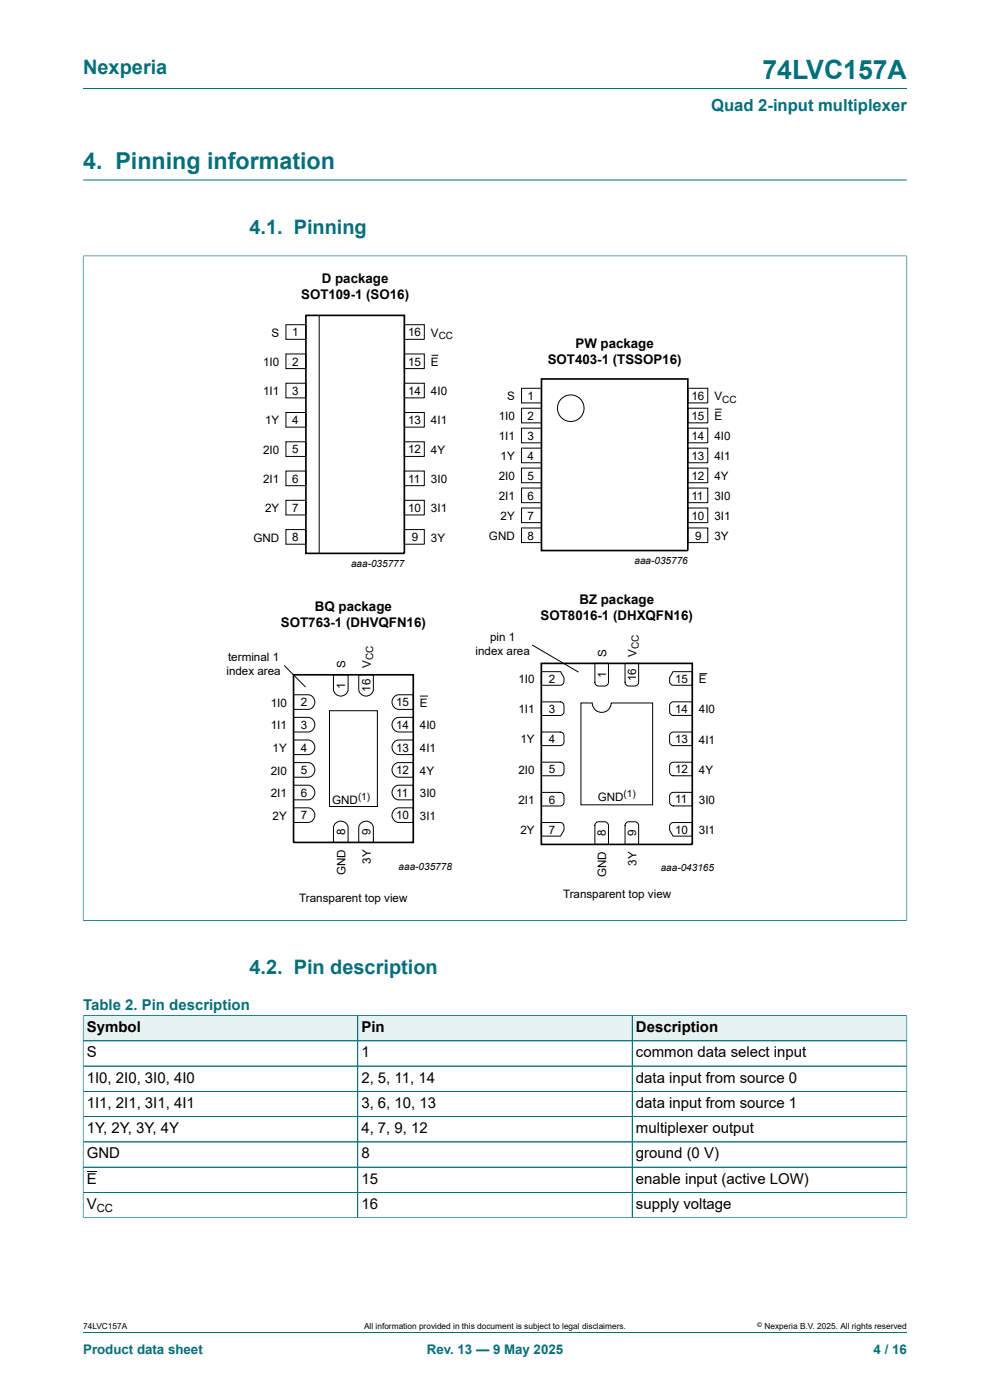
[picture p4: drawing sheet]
<svg xmlns="http://www.w3.org/2000/svg" width="210mm" height="297mm" viewBox="0 0 210 297" stroke-linecap="round" stroke-linejoin="round" font-family="sans-serif">
<path d="M17.6 18.8h174.8M17.6 38.2h174.8M17.6 54.3h174.8M17.6 54.2v141.1M192.4 54.2v141.1M17.6 195.3h174.8" fill="none" stroke="#036f7b" stroke-width=".21"/>
<g fill="none" stroke="#000" stroke-width=".21">
<path d="M60.7 68.9h4.2v3.1h-4.2zM60.7 75.1h4.2v3.1h-4.2zM67.7 66.9v50.6M85.8 68.9h4.2v3.1h-4.2zM85.8 75.1h4.2v3.1h-4.2zM91.5 75.4h1.5M60.7 81.3h4.2v3.1h-4.2zM60.7 87.5h4.2v3.1h-4.2zM60.7 93.7h4.2v3.1h-4.2zM60.7 99.9h4.2v3.1h-4.2zM85.8 93.7h4.2v3.1h-4.2zM85.8 99.9h4.2v3.1h-4.2z"/>
<path d="M85.8 81.3h4.2v3.1h-4.2zM85.8 87.5h4.2v3.1h-4.2zM110.6 82.4h4.3v3.1h-4.3zM110.6 86.6h4.3v3.1h-4.3zM110.6 90.8h4.3v3.1h-4.3zM110.6 95.1h4.3v3.1h-4.3zM110.6 99.3h4.3v3.1h-4.3zM145.9 99.3h4.2v3.1h-4.2zM145.9 90.8h4.2v3.1h-4.2zM145.9 95.1h4.2v3.1h-4.2zM145.9 82.4h4.2v3.1h-4.2zM145.9 86.6h4.2v3.1h-4.2z"/>
<path d="M151.7 86.8h1.4M60.7 106.1h4.2v3.1h-4.2zM60.7 112.3h4.2v3.2h-4.2zM85.8 106.1h4.2v3.1h-4.2zM85.8 112.3h4.2v3.2h-4.2zM110.6 103.5h4.3v3.1h-4.3zM110.6 107.8h4.3v3.1h-4.3zM110.6 112h4.3v3.1h-4.3zM145.9 107.8h4.2v3.1h-4.2zM145.9 112h4.2v3.1h-4.2zM145.9 103.5h4.2v3.1h-4.2zM112.9 136.8l9.8 5.8"/>
<path d="M60.3 141.2l4.5 4.6M62.3 157h3.1a1.56 1.56 0 0 1 1.4 1.5 1.56 1.56 0 0 1-1.4 1.6h-3.1zM62.3 152.2h3.1a1.56 1.56 0 0 1 1.4 1.5 1.56 1.56 0 0 1-1.4 1.6h-3.1zM62.3 147.4h3.1a1.56 1.56 0 0 1 1.4 1.5 1.56 1.56 0 0 1-1.4 1.6h-3.1zM69.9 150.8h10.1v20.3h-10.1zM70.7 143.2h3.1v3.1a1.56 1.56 0 0 1-1.5 1.4 1.56 1.56 0 0 1-1.6-1.4zM76.1 143.2h3.1v3.1a1.56 1.56 0 0 1-1.6 1.4 1.56 1.56 0 0 1-1.5-1.4zM83.7 157.3l.9-.3h3.1v3.1h-3.1a1.57 1.57 0 0 1-1.4-1.1 1.57 1.57 0 0 1 .5-1.7zM83.7 152.5l.9-.3h3.1v3.1h-3.1a1.57 1.57 0 0 1-1.4-1.1 1.57 1.57 0 0 1 .5-1.7zM83.7 147.7l.9-.3h3.1v3.1h-3.1a1.57 1.57 0 0 1-1.4-1.1 1.57 1.57 0 0 1 .5-1.7zM89.1 147.7h1.7M114.8 148.9h4a.79 .79 0 0 1 .8 .8v1.3a.81 .81 0 0 1-.8 .8h-4z"/>
<path d="M114.8 142.5h4.1l.7 1.3a1.38 1.38 0 0 1-.3 1.4l-.5 .2h-4zM114.8 155.3h4a.79 .79 0 0 1 .8 .8v1.3a.81 .81 0 0 1-.8 .8h-4zM123.2 149.1h2.4a2 2 0 0 0 2 2 2 2 0 0 0 2-2h8.8v21.6h-15.2zM126.2 140.7h2.9v4a.82 .82 0 0 1-.8 .8h-1.3a.79 .79 0 0 1-.8-.8zM132.6 140.7h2.9v4a.82 .82 0 0 1-.8 .8h-1.3a.8 .8 0 0 1-.8-.8zM142.2 149.2l.6-.3h4v2.9h-4a.8 .8 0 0 1-.8-.8zM142.2 155.6l.6-.3h4v2.9h-4a.8 .8 0 0 1-.8-.8zM142.8 142.5h4v2.9h-4a.81 .81 0 0 1-.8-.8v-.8zM148.3 142.9h1.7M62.3 171.4h3.1a1.56 1.56 0 0 1 1.4 1.5 1.56 1.56 0 0 1-1.4 1.6h-3.1zM62.3 166.6h3.1a1.56 1.56 0 0 1 1.4 1.5 1.56 1.56 0 0 1-1.4 1.6h-3.1zM62.3 161.8h3.1a1.56 1.56 0 0 1 1.4 1.5 1.56 1.56 0 0 1-1.4 1.6h-3.1z"/>
<path d="M71.1 174.8a1.57 1.57 0 0 1 1.6-.5 1.57 1.57 0 0 1 1.1 1.3v3.1h-3.1v-3.1zM76.4 174.8a1.57 1.57 0 0 1 1.7-.5 1.57 1.57 0 0 1 1.1 1.3v3.1h-3.1v-3.1zM83.7 171.7l.9-.3h3.1v3.1h-3.1a1.57 1.57 0 0 1-1.4-1.1 1.57 1.57 0 0 1 .5-1.7zM83.7 166.9l.9-.3h3.1v3.1h-3.1a1.57 1.57 0 0 1-1.4-1.1 1.57 1.57 0 0 1 .5-1.7zM83.7 162.1l.9-.3h3.1v3.1h-3.1a1.57 1.57 0 0 1-1.4-1.1 1.57 1.57 0 0 1 .5-1.7zM114.8 168.1h4a.79 .79 0 0 1 .8 .8v1.3a.81 .81 0 0 1-.8 .8h-4zM114.8 161.7h4a.79 .79 0 0 1 .8 .8v1.3a.81 .81 0 0 1-.8 .8h-4zM114.8 174.5h4a.8 .8 0 0 1 .8 .8v.8l-.7 1.3h-4.1zM126.5 174.5l1.8-.2a.81 .81 0 0 1 .8 .8v4h-2.9v-4.1zM132.9 174.5l1.8-.2a.81 .81 0 0 1 .8 .8v4h-2.9v-4.1zM142.2 162l.6-.3h4v2.9h-4a.8 .8 0 0 1-.8-.8zM142.2 168.4l.6-.3h4v2.9h-4a.8 .8 0 0 1-.8-.8z"/>
<path d="M142.4 174.6l.4-.1h4v2.9h-4l-.8-1.3a1.39 1.39 0 0 1 .4-1.5z"/>
<circle cx="121.1" cy="86.6" r="2.82"/>
</g>
<path d="M64.9 66.9h20.9v50.5h-20.9zM114.9 80.4h31v36.4h-31zM62.3 143.2h25.4v35.5h-25.4zM114.8 140.7h32v38.4h-32z" fill="none" stroke="#000" stroke-width=".35"/>
<path d="M50.2 55.8h49.4v67h-49.4zM100.2 69.6h59.6v53.3h-59.6zM45.9 125.7h51.7v67.4h-51.7zM98.1 124.9h66v68.3h-66z" fill="none" stroke="#fefefe" stroke-width=".21"/>
<path d="M17.7 215.5h58.1v5.2h-58.1z" fill="#e6f1f2"/>
<path d="M17.6 215.4v5.4h58.3v-5.4h-58.3" fill="none" stroke="#036f7b" stroke-width=".21"/>
<path d="M75.9 215.5h58.1v5.2h-58.1z" fill="#e6f1f2"/>
<path d="M75.9 215.4h58.2v5.4h-58.2z" fill="none" stroke="#036f7b" stroke-width=".21"/>
<path d="M134.2 215.5h58.1v5.2h-58.1z" fill="#e6f1f2"/>
<g fill="none" stroke="#036f7b" stroke-width=".21">
<path d="M17.6 215.5v42.9M17.7 215.4h174.7M75.9 215.5v42.8M134.1 215.4v42.9M192.4 215.4v43M17.6 220.8h174.8M17.6 226.2h174.8M17.6 231.5h174.8M17.6 236.9h174.8M17.6 258.3h174.8M17.6 242.3h174.8M17.6 247.6h174.8"/>
<path d="M17.6 253h174.8M17.6 282.6h174.8"/>
</g>
<path d="M18.4 248.6h2.1" fill="none" stroke="#000" stroke-width=".21"/>
<text font-size="5.6" fill="#036f7b" x="161.7" y="16.8">74LVC157A</text>
<text font-size="4.9" fill="#036f7b" x="17.6" y="35.9">4. Pinning information</text>
<g font-size="4.2" fill="#036f7b">
<text x="17.6" y="15.6">Nexperia</text>
<text x="52.9" y="49.7">4.1. Pinning</text>
<text x="52.9" y="206.7">4.2. Pin description</text>
</g>
<text font-size="3.5" fill="#036f7b" x="150.9" y="23.7">Quad 2-input multiplexer</text>
<text font-size="3.2" fill="#036f7b" x="17.6" y="214.4">Table 2. Pin description</text>
<g font-size="3.2">
<text x="18.4" y="218.9">Symbol</text>
<text x="76.7" y="218.9">Pin</text>
<text x="134.9" y="218.9">Description</text>
<text x="18.4" y="224.3">S</text>
<text x="76.7" y="224.3">1</text>
<text x="134.9" y="224.3">common data select input</text>
<text x="18.4" y="229.7">1I0, 2I0, 3I0, 4I0</text>
<text x="76.7" y="229.7">2, 5, 11, 14</text>
<text x="134.9" y="229.7">data input from source 0</text>
<text x="18.4" y="235">1I1, 2I1, 3I1, 4I1</text>
<text x="76.7" y="235">3, 6, 10, 13</text>
<text x="134.9" y="235">data input from source 1</text>
<text x="18.4" y="240.4">1Y, 2Y, 3Y, 4Y</text>
<text x="18.4" y="245.8">GND</text>
<text x="76.7" y="240.4">4, 7, 9, 12</text>
<text x="76.7" y="245.8">8</text>
<text x="134.9" y="240.4">multiplexer output</text>
<text x="134.9" y="245.8">ground (0 V)</text>
<text x="18.4" y="251.1">E</text>
<text x="76.7" y="251.1">15</text>
<text x="134.9" y="251.1">enable input (active LOW)</text>
<text x="18.4" y="256.5">V</text>
<text x="76.7" y="256.5">16</text>
<text x="134.9" y="256.5">supply voltage</text>
</g>
<g font-size="2.8">
<text x="63.9" y="63.5">SOT109-1 (SO16)</text>
<text x="68.3" y="60.1">D package</text>
<text x="116.2" y="77.3">SOT403-1 (TSSOP16)</text>
<text x="122.1" y="73.9">PW package</text>
<text x="66.8" y="129.6">BQ package</text>
<text x="114.7" y="131.6">SOT8016-1 (DHXQFN16)</text>
<text x="122.9" y="128.2">BZ package</text>
<text x="59.6" y="133">SOT763-1 (DHVQFN16)</text>
</g>
<g font-size="2.8" fill="#036f7b">
<text x="17.6" y="287.2">Product data sheet</text>
<text x="90.5" y="287.2">Rev. 13 — 9 May 2025</text>
<text x="185.3" y="287.2">4 / 16</text>
</g>
<g font-size="2.5">
<text x="57.6" y="71.4">S</text>
<text x="61.9" y="71.4">1</text>
<text x="86.6" y="71.4">16</text>
<text x="91.4" y="71.4">V</text>
<text x="55.8" y="77.6">1I0</text>
<text x="61.9" y="77.6">2</text>
<text x="86.6" y="77.6">15</text>
<text x="91.4" y="77.6">E</text>
<text x="55.8" y="83.8">1I1</text>
<text x="61.9" y="83.8">3</text>
<text x="86.6" y="83.8">14</text>
<text x="91.4" y="83.8">4I0</text>
<text x="61.9" y="90">4</text>
<text x="86.6" y="90">13</text>
<text x="105.8" y="89.1">1I0</text>
<text x="107.6" y="84.9">S</text>
<text x="111.9" y="84.8">1</text>
<text x="111.9" y="89.1">2</text>
<text x="146.6" y="84.8">16</text>
<text x="146.6" y="89.1">15</text>
<text x="151.5" y="84.9">V</text>
<text x="151.5" y="89.1">E</text>
<text x="56.2" y="90.1">1Y</text>
<text x="91.4" y="90.1">4I1</text>
<text x="105.8" y="93.4">1I1</text>
<text x="111.9" y="93.3">3</text>
<text x="146.6" y="93.3">14</text>
<text x="151.5" y="93.4">4I0</text>
<text x="55.8" y="96.3">2I0</text>
<text x="61.9" y="96.2">5</text>
<text x="86.6" y="96.2">12</text>
<text x="91.4" y="96.3">4Y</text>
<text x="105.8" y="101.8">2I0</text>
<text x="106.2" y="97.6">1Y</text>
<text x="111.9" y="97.5">4</text>
<text x="111.9" y="101.8">5</text>
<text x="146.6" y="101.8">12</text>
<text x="146.6" y="97.5">13</text>
<text x="151.5" y="97.6">4I1</text>
<text x="151.5" y="101.8">4Y</text>
<text x="55.8" y="102.5">2I1</text>
<text x="61.9" y="102.4">6</text>
<text x="86.6" y="102.4">11</text>
<text x="91.4" y="102.5">3I0</text>
<text x="105.8" y="106.1">2I1</text>
<text x="111.9" y="106">6</text>
<text x="146.6" y="106">11</text>
<text x="151.5" y="106.1">3I0</text>
<text x="56.2" y="108.7">2Y</text>
<text x="61.9" y="108.6">7</text>
<text x="86.6" y="108.6">10</text>
<text x="91.4" y="108.7">3I1</text>
<text x="106.2" y="110.3">2Y</text>
<text x="111.9" y="110.2">7</text>
<text x="146.6" y="110.2">10</text>
<text x="151.5" y="110.3">3I1</text>
<text x="53.8" y="114.9">GND</text>
<text x="61.9" y="114.8">8</text>
<text x="87.3" y="114.8">9</text>
<text x="91.4" y="114.9">3Y</text>
<text x="103.7" y="114.5">GND</text>
<text x="111.9" y="114.5">8</text>
<text x="147.5" y="114.5">9</text>
<text x="151.5" y="114.5">3Y</text>
<text x="104" y="136">pin 1</text>
<text x="48" y="143.3">index area</text>
<text x="48.4" y="140.3">terminal 1</text>
<text x="73.3" y="141.7" transform="rotate(-90 73.3 141.7)">S</text>
<text x="78.6" y="141.7" transform="rotate(-90 78.6 141.7)">V</text>
<text x="100.9" y="138.9">index area</text>
<text x="128.5" y="143.8" transform="rotate(-90 128.5 143.8)">1</text>
<text x="128.6" y="139.3" transform="rotate(-90 128.6 139.3)">S</text>
<text x="135" y="139.3" transform="rotate(-90 135 139.3)">V</text>
<text x="57.4" y="149.9">1I0</text>
<text x="63.8" y="149.9">2</text>
<text x="73.2" y="146.1" transform="rotate(-90 73.2 146.1)">1</text>
<text x="78.6" y="146.8" transform="rotate(-90 78.6 146.8)">16</text>
<text x="84" y="149.9">15</text>
<text x="89.1" y="149.9">E</text>
<text x="110" y="144.9">1I0</text>
<text x="116.4" y="144.9">2</text>
<text x="134.9" y="144.5" transform="rotate(-90 134.9 144.5)">16</text>
<text x="143.2" y="144.9">15</text>
<text x="148.2" y="144.9">E</text>
<text x="57.4" y="154.7">1I1</text>
<text x="63.8" y="154.7">3</text>
<text x="84" y="154.7">14</text>
<text x="89.1" y="154.7">4I0</text>
<text x="110" y="151.3">1I1</text>
<text x="116.4" y="151.3">3</text>
<text x="143.2" y="151.2">14</text>
<text x="148.2" y="151.3">4I0</text>
<text x="57.8" y="159.5">1Y</text>
<text x="63.8" y="159.5">4</text>
<text x="84" y="159.5">13</text>
<text x="89.1" y="159.5">4I1</text>
<text x="110.4" y="157.7">1Y</text>
<text x="116.4" y="157.7">4</text>
<text x="143.2" y="157.7">13</text>
<text x="148.2" y="157.7">4I1</text>
<text x="57.4" y="164.3">2I0</text>
<text x="63.8" y="164.2">5</text>
<text x="84" y="164.2">12</text>
<text x="89.1" y="164.3">4Y</text>
<text x="110" y="164.1">2I0</text>
<text x="116.4" y="164.1">5</text>
<text x="143.2" y="164.1">12</text>
<text x="148.2" y="164.1">4Y</text>
<text x="57.4" y="169.1">2I1</text>
<text x="57.8" y="173.9">2Y</text>
<text x="63.8" y="173.8">7</text>
<text x="63.8" y="169">6</text>
<text x="70.5" y="170.5">GND</text>
<text x="84" y="173.8">10</text>
<text x="84" y="169">11</text>
<text x="89.1" y="173.9">3I1</text>
<text x="89.1" y="169.1">3I0</text>
<text x="110" y="170.5">2I1</text>
<text x="116.4" y="170.5">6</text>
<text x="126.8" y="169.9">GND</text>
<text x="143.2" y="170.5">11</text>
<text x="148.2" y="170.5">3I0</text>
<text x="73.2" y="177.1" transform="rotate(-90 73.2 177.1)">8</text>
<text x="78.6" y="177.1" transform="rotate(-90 78.6 177.1)">9</text>
<text x="110.4" y="176.9">2Y</text>
<text x="116.4" y="176.9">7</text>
<text x="128.5" y="177.4" transform="rotate(-90 128.5 177.4)">8</text>
<text x="134.9" y="177.4" transform="rotate(-90 134.9 177.4)">9</text>
<text x="143.2" y="176.9">10</text>
<text x="148.2" y="176.9">3I1</text>
<text x="73.3" y="185.7" transform="rotate(-90 73.3 185.7)">GND</text>
<text x="78.6" y="183.2" transform="rotate(-90 78.6 183.2)">3Y</text>
<text x="135" y="183.6" transform="rotate(-90 135 183.6)">3Y</text>
<text x="63.5" y="191.4">Transparent top view</text>
<text x="119.4" y="190.4">Transparent top view</text>
<text x="128.6" y="186.1" transform="rotate(-90 128.6 186.1)">GND</text>
</g>
<text font-size="2.4" x="20.5" y="257.1">CC</text>
<g font-size="2.1">
<text x="93.1" y="71.9">CC</text>
<text x="153.2" y="85.4">CC</text>
<text x="134.6" y="119.6">aaa-035776</text>
<text x="74.5" y="120.2">aaa-035777</text>
<text x="135.5" y="137.7" transform="rotate(-90 135.5 137.7)">CC</text>
<text x="79.1" y="140.1" transform="rotate(-90 79.1 140.1)">CC</text>
<text x="75.9" y="169.8">(1)</text>
<text x="132.3" y="169.1">(1)</text>
<text x="84.6" y="184.6">aaa-035778</text>
<text x="140.2" y="184.8">aaa-043165</text>
</g>
<g font-size="1.8">
<text x="17.6" y="282">74LVC157A</text>
<text x="77.2" y="282">All information provided in this document is subject to legal disclaimers.</text>
<text x="162.2" y="282">Nexperia B.V. 2025. All rights reserved</text>
</g>
<text font-size="1.4" x="160.6" y="281.6">©</text>
</svg>
